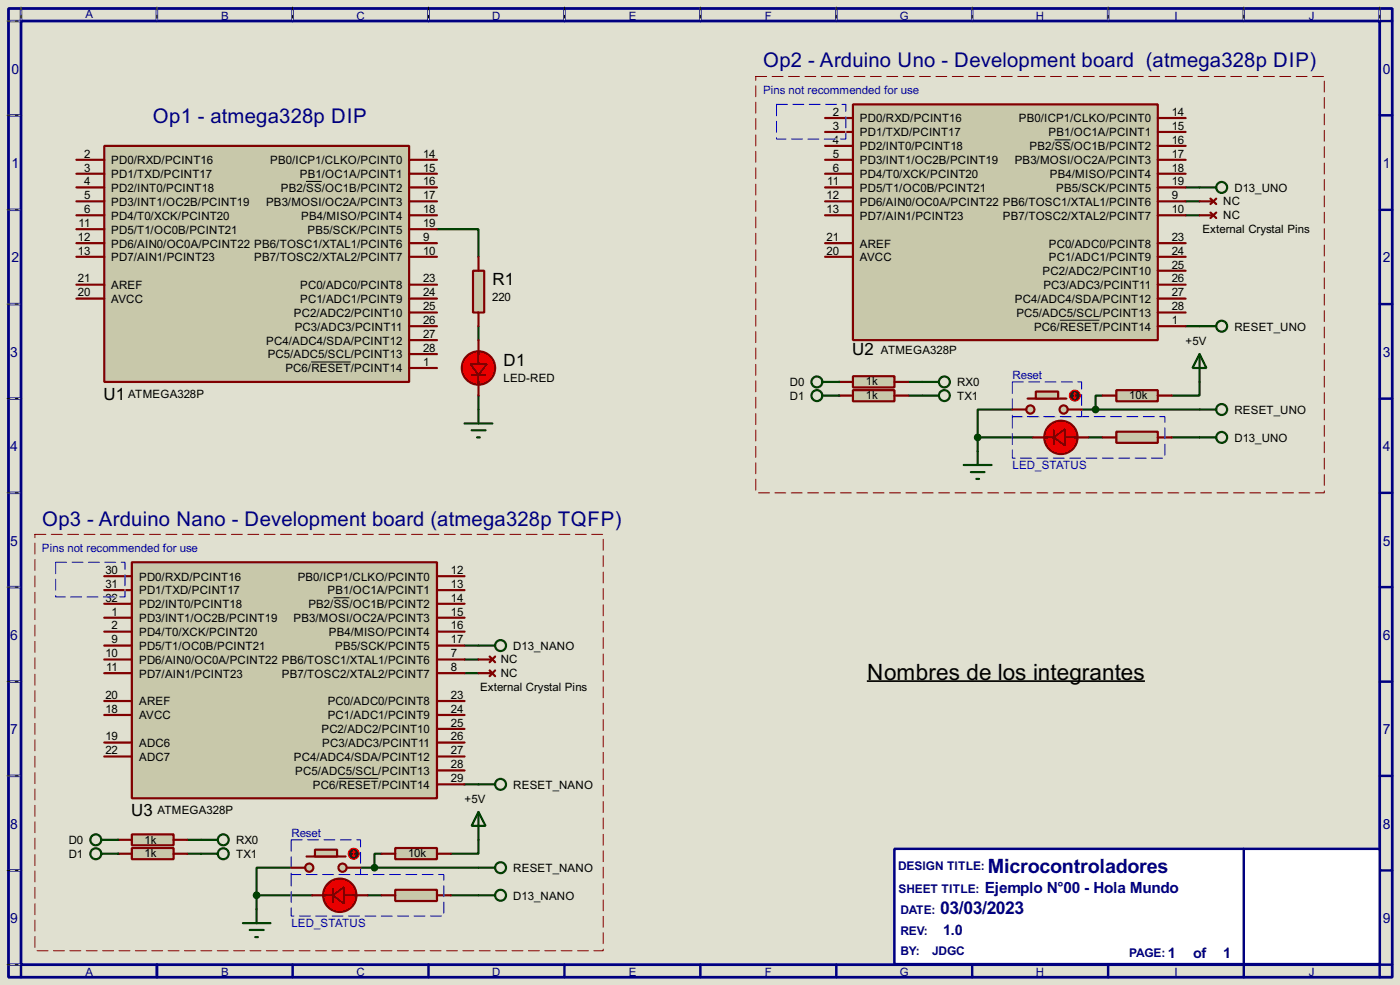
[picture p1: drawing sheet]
<svg xmlns="http://www.w3.org/2000/svg" width="256mm" height="180mm" viewBox="0 0 256 180" stroke-linecap="round" stroke-linejoin="round" font-family="sans-serif">
<path d="M0 0h256.5v180.3h-256.5z" fill="#e0e0d0"/>
<path d="M1.6 1.6h253.5v177.3h-253.5zM3.9 3.9h248.9v172.7h-248.9z" fill="none" stroke="#000080" stroke-width=".5"/>
<g fill="none" stroke="#000080" stroke-width=".45">
<path d="M3.9 1.6v2.3h-2.3M28.8 1.6v2.3M53.6 1.6v2.3M78.5 1.6v2.3M103.4 1.6v2.3M128.3 1.6v2.3M153.2 1.6v2.3M178.1 1.6v2.3M203 1.6v2.3M227.9 1.6v2.3M252.8 1.6v2.3h2.3M1.6 21.1h2.3"/>
<path d="M1.6 38.4h2.3M252.8 21.1h2.3M252.8 38.4h2.3M1.6 55.7h2.3M252.8 55.7h2.3M1.6 73h2.3M252.8 73h2.3M1.6 90.2h2.3M252.8 90.2h2.3M1.6 107.5h2.3M252.8 107.5h2.3M1.6 124.8h2.3"/>
<path d="M252.8 124.8h2.3M1.6 142h2.3M1.6 159.3h2.3M252.8 142h2.3M252.8 159.3h2.3M1.6 176.6h2.3v2.3M28.8 176.6v2.3M53.6 176.6v2.3M78.5 176.6v2.3M103.4 176.6v2.3M128.3 176.6v2.3M153.2 176.6v2.3"/>
<path d="M178.1 176.6v2.3M203 176.6v2.3M227.9 176.6v2.3M255.1 176.6h-2.3v2.3"/>
</g>
<g fill="none" stroke="#e0e0d0" stroke-width=".18">
<path d="M1.3 3.9h2.3M3.9 1.3v2.3M28.8 1.3v2.3M53.6 1.3v2.3M78.5 1.3v2.3M103.4 1.3v2.3M128.3 1.3v2.3M153.2 1.3v2.3M178.1 1.3v2.3M203 1.3v2.3M227.9 1.3v2.3M252.8 1.3v2.3"/>
<path d="M1.3 21.1h2.3M1.3 38.4h2.3M1.3 55.7h2.3M1.3 73h2.3M1.3 90.2h2.3M1.3 107.5h2.3M1.3 124.8h2.3M1.3 142h2.3M1.3 159.3h2.3M1.3 176.6h2.3"/>
</g>
<g fill="none" stroke="#000" stroke-width=".18" stroke-dasharray=".5 1">
<path d="M1.3 3.9h2.3M3.9 1.3v2.3M28.8 1.3v2.3M53.6 1.3v2.3M78.5 1.3v2.3M103.4 1.3v2.3M128.3 1.3v2.3M153.2 1.3v2.3M178.1 1.3v2.3M203 1.3v2.3M227.9 1.3v2.3M252.8 1.3v2.3"/>
<path d="M1.3 21.1h2.3M1.3 38.4h2.3M1.3 55.7h2.3M1.3 73h2.3M1.3 90.2h2.3M1.3 107.5h2.3M1.3 124.8h2.3M1.3 142h2.3M1.3 159.3h2.3M1.3 176.6h2.3"/>
</g>
<path d="M163.9 155.4h88.9v21.1h-88.9z" fill="#fff" stroke="#000080" stroke-width=".45"/>
<path d="M227.9 155.4v21.1" fill="none" stroke="#000080" stroke-width=".45"/>
<g fill="none" stroke="#004000" stroke-width=".4">
<path d="M217.2 34.3h2.6M217.2 36.9h2.6M217.2 39.4h2.6M217.2 59.7h2.6M166.4 72.4h2.6M185.5 75h-6.4v5.1M198.2 75h21.6M202 72.4h-1.3v2.6M219.8 69.9v2.5h-5.1M179.1 80.1h10.2M179.1 80.1v2.5M199.4 80.1h2.6"/>
<path d="M214.7 80.1h5.1"/>
</g>
<circle cx="153.7" cy="72.4" r=".2" fill="#004000"/>
<path d="M166.4 69.9h2.6" fill="none" stroke="#004000" stroke-width=".4"/>
<circle cx="153.7" cy="69.9" r=".2" fill="#004000"/>
<g fill="none" stroke="#004000" stroke-width=".4">
<path d="M85.1 118.2h2.6M85.1 120.7h2.6M85.1 123.2h2.6M34.3 156.3h2.6M53.4 158.8h-6.4v5.1M66.1 158.8h21.6M69.9 156.3h-1.3v2.5M85.1 143.6h2.6M87.7 153.7v2.6h-5.1M47 163.9h10.2M47 163.9v2.5M67.4 163.9h2.5"/>
<path d="M82.6 163.9h5.1"/>
</g>
<circle cx="21.6" cy="156.3" r=".2" fill="#004000"/>
<path d="M34.3 153.7h2.6" fill="none" stroke="#004000" stroke-width=".4"/>
<circle cx="21.6" cy="153.7" r=".2" fill="#004000"/>
<path d="M80.1 42h7.6v5M87.7 59.7v2.6M87.7 72.4v2.6" fill="none" stroke="#004000" stroke-width=".4"/>
<path d="M156.3 19.1h55.8v43.2h-55.8z" fill="#c8c8aa" stroke="#800000" stroke-width=".4"/>
<g fill="none" stroke="#800000" stroke-width=".4">
<path d="M151.2 21.6h5.1M151.2 24.2h5.1M151.2 29.3h5.1M151.2 26.7h5.1M151.2 36.9h5.1M151.2 34.3h5.1M151.2 31.8h5.1M151.2 39.4h5.1M212.1 21.6h5.1M212.1 24.2h5.1M212.1 29.3h5.1M212.1 26.7h5.1"/>
<path d="M212.1 36.9h5.1M212.1 34.3h5.1M212.1 31.8h5.1M212.1 39.4h5.1M219.8 36.9h2.5M219.8 39.4h2.5M221.8 36.4l1 1M221.8 38.9l1 1M222.8 36.4l-1 1M222.8 38.9l-1 1M151.2 47h5.1M151.2 44.5h5.1"/>
<path d="M212.1 59.7h5.1M212.1 57.2h5.1M212.1 54.7h5.1M212.1 52.1h5.1M212.1 49.6h5.1M212.1 47h5.1M212.1 44.5h5.1"/>
</g>
<path d="M193.2 25.6h2.9M194.2 58.6h7.2" fill="none" stroke="#000" stroke-width=".18"/>
<g fill="none" stroke="#004000" stroke-width=".4">
<path d="M219.8 34.3h3"/>
<circle cx="223.8" cy="34.3" r="1"/>
</g>
<path d="M19.1 26.7h55.9v43.2h-55.9z" fill="#c8c8aa" stroke="#800000" stroke-width=".4"/>
<g fill="none" stroke="#800000" stroke-width=".4">
<path d="M14 29.3h5.1M14 31.8h5.1M14 36.9h5.1M14 34.3h5.1M14 39.4h5.1M75 29.3h5.1M75 31.8h5.1M75 36.9h5.1M75 34.3h5.1M75 39.4h5.1M14 44.5h5.1M14 42h5.1"/>
<path d="M14 47h5.1M14 54.7h5.1M14 52.1h5.1M75 44.5h5.1M75 42h5.1M75 47h5.1M75 59.7h5.1M75 57.2h5.1M75 54.7h5.1M75 52.1h5.1M75 67.4h5.1M75 64.8h5.1"/>
<path d="M75 62.3h5.1"/>
</g>
<path d="M56.1 33.2h2.9M57 66.3h7.3" fill="none" stroke="#000" stroke-width=".18"/>
<path d="M158.8 124.7h51" fill="none" stroke="#000" stroke-width=".3"/>
<path d="M138.5 14h104.1v76.2h-104.1z" fill="none" stroke="#e0e0d0" stroke-width=".18"/>
<path d="M138.5 14h104.1v76.2h-104.1z" fill="none" stroke="#800000" stroke-width=".18" stroke-dasharray="2 1"/>
<path d="M204.5 79h7.6v2.1h-7.6z" fill="#c8c8aa" stroke="#800000" stroke-width=".4"/>
<path d="M202 80.1h2.5M212.1 80.1h2.6" fill="none" stroke="#800000" stroke-width=".4"/>
<circle cx="194.3" cy="80.1" r="3.1" fill="#f00" stroke="#800000" stroke-width=".4"/>
<path d="M193.1 78.8v2.5M191.3 80.1h1.8M195.1 80.1h2.3" fill="none" stroke="#800000" stroke-width=".4"/>
<path d="M193.1 80.1l2-1.6v3.1z" fill="#ff2b2b" stroke="#800000" stroke-width=".4"/>
<path d="M189.3 80.1h2.5M196.9 80.1h2.5" fill="none" stroke="#800000" stroke-width=".4"/>
<g fill="none" stroke="#004000" stroke-width=".4">
<path d="M219.8 59.7h3M176.6 85.1h5.1M177.9 86.4h2.5M178.9 87.7h.5M179.1 82.6v2.5M219.8 80.1h3"/>
<circle cx="223.8" cy="59.7" r="1"/>
<circle cx="223.8" cy="80.1" r="1"/>
</g>
<path d="M185.5 76.3h27.9v7.6h-27.9z" fill="none" stroke="#e0e0d0" stroke-width=".18"/>
<path d="M185.5 76.3h27.9v7.6h-27.9z" fill="none" stroke="#0000c0" stroke-width=".18" stroke-dasharray="2 1"/>
<path d="M204.5 71.4h7.6v2.1h-7.6z" fill="#c8c8aa" stroke="#800000" stroke-width=".4"/>
<path d="M202 72.4h2.5M212.1 72.4h2.6" fill="none" stroke="#800000" stroke-width=".4"/>
<path d="M219.8 64.8l1.2 2.6h-2.5zM219.8 64.8v5.1" fill="none" stroke="#004000" stroke-width=".4"/>
<path d="M185.5 69.9h12.7v6.4h-12.7z" fill="none" stroke="#e0e0d0" stroke-width=".18"/>
<path d="M185.5 69.9h12.7v6.4h-12.7z" fill="none" stroke="#0000c0" stroke-width=".18" stroke-dasharray="2 1"/>
<g fill="#c8c8aa" stroke="#800000" stroke-width=".4">
<circle cx="194.8" cy="75" r=".75"/>
<circle cx="188.7" cy="75" r=".75"/>
</g>
<path d="M188.3 73h7.1" fill="none" stroke="#800000" stroke-width=".4"/>
<path d="M189.8 71.7h4.1v1.3h-4.1z" fill="#c8c8aa" stroke="#800000" stroke-width=".4"/>
<path d="M185.5 75h2.5M195.6 75h2.6" fill="none" stroke="#800000" stroke-width=".4"/>
<circle cx="196.9" cy="72.4" r="1" fill="#400000" stroke="#f00" stroke-width=".2"/>
<path d="M196.7 72.7l.2 .3M196.9 71.9v1.1M196.9 71.9l-.2 .3M196.9 71.9l.3 .3M197.2 72.7l-.3 .3" fill="none" stroke="#f00" stroke-width=".2"/>
<g fill="none" stroke="#004000" stroke-width=".4">
<path d="M219.8 75h3"/>
<circle cx="223.8" cy="75" r="1"/>
</g>
<g fill="#004000" stroke="#004000" stroke-width=".4">
<circle cx="200.7" cy="75" r=".5"/>
<circle cx="179.1" cy="80.1" r=".5"/>
</g>
<path d="M156.3 71.4h7.6v2.1h-7.6z" fill="#c8c8aa" stroke="#800000" stroke-width=".4"/>
<path d="M153.7 72.4h2.6M163.9 72.4h2.5" fill="none" stroke="#800000" stroke-width=".4"/>
<g fill="none" stroke="#004000" stroke-width=".4">
<path d="M150.7 72.4h3M169 69.9h3M169 72.4h3"/>
<circle cx="149.6" cy="72.4" r="1"/>
<circle cx="173" cy="72.4" r="1"/>
<circle cx="173" cy="69.9" r="1"/>
</g>
<path d="M156.3 68.9h7.6v2h-7.6z" fill="#c8c8aa" stroke="#800000" stroke-width=".4"/>
<path d="M153.7 69.9h2.6M163.9 69.9h2.5" fill="none" stroke="#800000" stroke-width=".4"/>
<g fill="none" stroke="#004000" stroke-width=".4">
<path d="M150.7 69.9h3"/>
<circle cx="149.6" cy="69.9" r="1"/>
</g>
<path d="M142.3 19.1h12.7v6.4h-12.7z" fill="none" stroke="#e0e0d0" stroke-width=".18"/>
<path d="M142.3 19.1h12.7v6.4h-12.7z" fill="none" stroke="#0000c0" stroke-width=".18" stroke-dasharray="2 1"/>
<path d="M24.2 102.9h55.9v43.2h-55.9z" fill="#c8c8aa" stroke="#800000" stroke-width=".4"/>
<g fill="none" stroke="#800000" stroke-width=".4">
<path d="M19.1 105.5h5.1M19.1 108h5.1M19.1 113.1h5.1M19.1 110.5h5.1M19.1 118.2h5.1M19.1 115.6h5.1M80.1 105.5h5M80.1 108h5M80.1 113.1h5M80.1 110.5h5M80.1 118.2h5M80.1 115.6h5"/>
<path d="M19.1 120.7h5.1M19.1 123.2h5.1M19.1 138.5h5.1M19.1 135.9h5.1M19.1 130.9h5.1M19.1 128.3h5.1M80.1 120.7h5M80.1 123.2h5M80.1 138.5h5M80.1 135.9h5M80.1 133.4h5M80.1 130.9h5"/>
<path d="M80.1 128.3h5M87.7 120.7h2.5M87.7 123.2h2.5M89.7 120.2l1 1M89.7 122.7l1 1.1M90.7 120.2l-1 1M90.7 122.7l-1 1.1M80.1 143.6h5M80.1 141h5"/>
</g>
<path d="M61.1 109.4h2.9M62.1 142.5h7.2" fill="none" stroke="#000" stroke-width=".18"/>
<g fill="none" stroke="#004000" stroke-width=".4">
<path d="M87.7 118.2h3"/>
<circle cx="91.7" cy="118.2" r="1"/>
</g>
<path d="M6.4 97.8h104.1v76.2h-104.1z" fill="none" stroke="#e0e0d0" stroke-width=".18"/>
<path d="M6.4 97.8h104.1v76.2h-104.1z" fill="none" stroke="#800000" stroke-width=".18" stroke-dasharray="2 1"/>
<path d="M72.4 162.9h7.7v2h-7.7z" fill="#c8c8aa" stroke="#800000" stroke-width=".4"/>
<path d="M69.9 163.9h2.5M80.1 163.9h2.5" fill="none" stroke="#800000" stroke-width=".4"/>
<circle cx="62.2" cy="163.9" r="3.1" fill="#f00" stroke="#800000" stroke-width=".4"/>
<path d="M59.2 163.9h1.8M61 162.6v2.6M63 163.9h2.3" fill="none" stroke="#800000" stroke-width=".4"/>
<path d="M61 163.9l2-1.5v3z" fill="#ff2b2b" stroke="#800000" stroke-width=".4"/>
<path d="M57.2 163.9h2.5M64.8 163.9h2.6" fill="none" stroke="#800000" stroke-width=".4"/>
<g fill="none" stroke="#004000" stroke-width=".4">
<path d="M87.7 143.6h3M44.5 169h5.1M45.8 170.2h2.5M46.8 171.5h.5M47 166.4v2.6M87.7 163.9h3"/>
<circle cx="91.7" cy="143.6" r="1"/>
<circle cx="91.7" cy="163.9" r="1"/>
</g>
<path d="M53.4 160.1h27.9v7.6h-27.9z" fill="none" stroke="#e0e0d0" stroke-width=".18"/>
<path d="M53.4 160.1h27.9v7.6h-27.9z" fill="none" stroke="#0000c0" stroke-width=".18" stroke-dasharray="2 1"/>
<path d="M72.4 155.2h7.7v2.1h-7.7z" fill="#c8c8aa" stroke="#800000" stroke-width=".4"/>
<path d="M69.9 156.3h2.5M80.1 156.3h2.5" fill="none" stroke="#800000" stroke-width=".4"/>
<path d="M87.7 148.6l1.3 2.6h-2.6zM87.7 148.6v5.1" fill="none" stroke="#004000" stroke-width=".4"/>
<path d="M53.4 153.7h12.7v6.4h-12.7z" fill="none" stroke="#e0e0d0" stroke-width=".18"/>
<path d="M53.4 153.7h12.7v6.4h-12.7z" fill="none" stroke="#0000c0" stroke-width=".18" stroke-dasharray="2 1"/>
<g fill="#c8c8aa" stroke="#800000" stroke-width=".4">
<circle cx="62.7" cy="158.8" r=".75"/>
<circle cx="56.6" cy="158.8" r=".75"/>
</g>
<path d="M56.2 156.8h7.1" fill="none" stroke="#800000" stroke-width=".4"/>
<path d="M57.7 155.5h4.1v1.3h-4.1z" fill="#c8c8aa" stroke="#800000" stroke-width=".4"/>
<path d="M53.4 158.8h2.5M63.6 158.8h2.5" fill="none" stroke="#800000" stroke-width=".4"/>
<circle cx="64.8" cy="156.3" r="1" fill="#400000" stroke="#f00" stroke-width=".2"/>
<path d="M64.6 156.5l.2 .3M64.8 155.8v1M64.8 155.8l-.2 .2M64.8 155.8l.3 .2M65.1 156.5l-.3 .3" fill="none" stroke="#f00" stroke-width=".2"/>
<g fill="none" stroke="#004000" stroke-width=".4">
<path d="M87.7 158.8h3"/>
<circle cx="91.7" cy="158.8" r="1"/>
</g>
<g fill="#004000" stroke="#004000" stroke-width=".4">
<circle cx="68.6" cy="158.8" r=".5"/>
<circle cx="47" cy="163.9" r=".5"/>
</g>
<path d="M24.2 155.2h7.6v2.1h-7.6z" fill="#c8c8aa" stroke="#800000" stroke-width=".4"/>
<path d="M21.6 156.3h2.6M31.8 156.3h2.5" fill="none" stroke="#800000" stroke-width=".4"/>
<g fill="none" stroke="#004000" stroke-width=".4">
<path d="M18.6 156.3h3M36.9 153.7h3M36.9 156.3h3"/>
<circle cx="17.5" cy="156.3" r="1"/>
<circle cx="40.9" cy="153.7" r="1"/>
<circle cx="40.9" cy="156.3" r="1"/>
</g>
<path d="M24.2 152.7h7.6v2h-7.6z" fill="#c8c8aa" stroke="#800000" stroke-width=".4"/>
<path d="M21.6 153.7h2.6M31.8 153.7h2.5" fill="none" stroke="#800000" stroke-width=".4"/>
<g fill="none" stroke="#004000" stroke-width=".4">
<path d="M18.6 153.7h3"/>
<circle cx="17.5" cy="153.7" r="1"/>
</g>
<path d="M10.2 102.9h12.7v6.4h-12.7z" fill="none" stroke="#e0e0d0" stroke-width=".18"/>
<path d="M10.2 102.9h12.7v6.4h-12.7z" fill="none" stroke="#0000c0" stroke-width=".18" stroke-dasharray="2 1"/>
<path d="M86.7 49.6h2v7.6h-2z" fill="#c8c8aa" stroke="#800000" stroke-width=".4"/>
<path d="M87.7 47v2.6M87.7 57.2v2.5" fill="none" stroke="#800000" stroke-width=".4"/>
<circle cx="87.6" cy="67.4" r="3.1" fill="#f00" stroke="#800000" stroke-width=".4"/>
<path d="M86.4 68.6h2.6M87.7 64.3v2.3M87.7 68.6v1.8" fill="none" stroke="#800000" stroke-width=".4"/>
<path d="M86.2 66.6h3l-1.5 2z" fill="#ff2b2b" stroke="#800000" stroke-width=".4"/>
<path d="M87.7 62.3v2.5M87.7 69.9v2.5" fill="none" stroke="#800000" stroke-width=".4"/>
<path d="M85.1 77.5h5.1M86.4 78.8h2.6M87.7 75v2.5M87.4 80.1h.5" fill="none" stroke="#004000" stroke-width=".4"/>
<text font-size="4.6" x="158.9" y="124.5">Nombres de los integrantes</text>
<g font-size="4.2" fill="#000080">
<text x="139.8" y="12.3">Op2 - Arduino Uno - Development board (atmega328p DIP)</text>
<text x="28" y="22.6">Op1 - atmega328p DIP</text>
<text x="7.7" y="96.2">Op3 - Arduino Nano - Development board (atmega328p TQFP)</text>
</g>
<text font-size="4.1" fill="#000080" x="181" y="159.7">Microcontroladores</text>
<text font-size="3.6" fill="#000080" x="172.3" y="167.4">03/03/2023</text>
<g font-size="3.5">
<text x="90.2" y="52.2">R1</text>
<text x="156.1" y="65">U2</text>
<text x="92.3" y="67">D1</text>
<text x="19" y="73.2">U1</text>
<text x="24" y="149.4">U3</text>
</g>
<text font-size="3.2" fill="#000080" x="180.4" y="163.5">Ejemplo N°00 - Hola Mundo</text>
<g font-size="3" fill="#000080">
<text x="172.8" y="171.1">1.0</text>
<text x="214" y="175.4">1</text>
<text x="218.6" y="175.4">of</text>
<text x="224.1" y="175.4">1</text>
</g>
<g font-size="2.9" fill="#000080">
<text x="2.1" y="13.5">0</text>
<text x="253.4" y="13.5">0</text>
<text x="2.1" y="30.7">1</text>
<text x="253.4" y="30.7">1</text>
<text x="2.1" y="48">2</text>
<text x="253.4" y="48">2</text>
<text x="1.9" y="65.3">3</text>
<text x="253.4" y="65.3">3</text>
<text x="1.9" y="82.5">4</text>
<text x="253.4" y="82.5">4</text>
<text x="1.9" y="99.9">5</text>
<text x="253.4" y="99.9">5</text>
<text x="1.9" y="117.1">6</text>
<text x="253.4" y="117.1">6</text>
<text x="1.9" y="134.4">7</text>
<text x="253.4" y="134.4">7</text>
<text x="1.9" y="151.7">8</text>
<text x="253.4" y="151.7">8</text>
<text x="1.9" y="168.9">9</text>
<text x="253.4" y="168.9">9</text>
</g>
<g font-size="2.5" fill="#000080">
<text x="164.5" y="159.2">DESIGN TITLE:</text>
<text x="164.6" y="163.5">SHEET TITLE:</text>
<text x="164.9" y="167.4">DATE:</text>
<text x="164.9" y="171.2">REV:</text>
<text x="164.9" y="174.7">BY:</text>
<text x="170.7" y="174.7">JDGC</text>
<text x="206.8" y="175.2">PAGE:</text>
</g>
<g font-size="2.4" fill="#000080">
<text x="15.6" y="3.4">A</text>
<text x="40.5" y="3.6">B</text>
<text x="65.3" y="3.6">C</text>
<text x="90.2" y="3.6">D</text>
<text x="115.2" y="3.6">E</text>
<text x="140.1" y="3.6">F</text>
<text x="164.8" y="3.6">G</text>
<text x="189.8" y="3.6">H</text>
<text x="215.1" y="3.6">I</text>
<text x="239.8" y="3.6">J</text>
<text x="15.6" y="178.7">A</text>
<text x="40.5" y="178.7">B</text>
<text x="65.3" y="178.7">C</text>
<text x="90.2" y="178.7">D</text>
<text x="115.2" y="178.7">E</text>
<text x="140.1" y="178.7">F</text>
<text x="164.8" y="178.7">G</text>
<text x="189.8" y="178.7">H</text>
<text x="215.1" y="178.7">I</text>
<text x="239.8" y="178.7">J</text>
</g>
<g font-size="2.4" fill="#0000c0">
<text x="139.8" y="17.3">Pins not recommended for use</text>
<text x="185.5" y="69.4">Reset</text>
<text x="185.5" y="85.9">LED_STATUS</text>
<text x="7.7" y="101.1">Pins not recommended for use</text>
<text x="53.4" y="153.2">Reset</text>
<text x="53.4" y="169.7">LED_STATUS</text>
</g>
<g font-size="2.4">
<text x="152.6" y="23.8">3</text>
<text x="152.6" y="21.2">2</text>
<text x="157.5" y="22.4">PD0/RXD/PCINT16</text>
<text x="186.6" y="22.4">PB0/ICP1/CLKO/PCINT0</text>
<text x="214.7" y="21.2">14</text>
<text x="214.7" y="23.8">15</text>
<text x="15.4" y="28.9">2</text>
<text x="77.5" y="28.9">14</text>
<text x="152.6" y="28.9">5</text>
<text x="152.6" y="26.3">4</text>
<text x="157.5" y="27.5">PD2/INT0/PCINT18</text>
<text x="157.5" y="25">PD1/TXD/PCINT17</text>
<text x="188.6" y="27.5">PB2/SS/OC1B/PCINT2</text>
<text x="192.1" y="25">PB1/OC1A/PCINT1</text>
<text x="214.7" y="28.9">17</text>
<text x="214.7" y="26.3">16</text>
<text x="15.4" y="33.9">4</text>
<text x="15.4" y="31.4">3</text>
<text x="20.4" y="35.1">PD2/INT0/PCINT18</text>
<text x="20.4" y="32.6">PD1/TXD/PCINT17</text>
<text x="20.4" y="30">PD0/RXD/PCINT16</text>
<text x="49.5" y="30">PB0/ICP1/CLKO/PCINT0</text>
<text x="51.4" y="35.1">PB2/SS/OC1B/PCINT2</text>
<text x="54.9" y="32.6">PB1/OC1A/PCINT1</text>
<text x="77.5" y="31.4">15</text>
<text x="77.5" y="33.9">16</text>
<text x="151.6" y="33.9">11</text>
<text x="152.6" y="31.4">6</text>
<text x="157.5" y="35.1">PD5/T1/OC0B/PCINT21</text>
<text x="157.5" y="32.6">PD4/T0/XCK/PCINT20</text>
<text x="157.5" y="30">PD3/INT1/OC2B/PCINT19</text>
<text x="185.9" y="30">PB3/MOSI/OC2A/PCINT3</text>
<text x="192.3" y="32.6">PB4/MISO/PCINT4</text>
<text x="193.5" y="35.1">PB5/SCK/PCINT5</text>
<text x="214.7" y="31.4">18</text>
<text x="214.7" y="33.9">19</text>
<text x="226.1" y="35.1">D13_UNO</text>
<text x="14.4" y="41.6">11</text>
<text x="15.4" y="39">6</text>
<text x="15.4" y="36.5">5</text>
<text x="20.4" y="40.2">PD4/T0/XCK/PCINT20</text>
<text x="20.4" y="37.7">PD3/INT1/OC2B/PCINT19</text>
<text x="48.7" y="37.7">PB3/MOSI/OC2A/PCINT3</text>
<text x="55.2" y="40.2">PB4/MISO/PCINT4</text>
<text x="77.5" y="36.5">17</text>
<text x="77.5" y="39">18</text>
<text x="77.5" y="41.6">19</text>
<text x="151.4" y="36.5">12</text>
<text x="151.4" y="39">13</text>
<text x="157.5" y="37.7">PD6/AIN0/OC0A/PCINT22 PB6/TOSC1/XTAL1/PCINT6</text>
<text x="157.5" y="40.2">PD7/AIN1/PCINT23</text>
<text x="183.7" y="40.2">PB7/TOSC2/XTAL2/PCINT7</text>
<text x="214.7" y="39">10</text>
<text x="214.7" y="36.5">9</text>
<text x="224.1" y="37.6">NC</text>
<text x="224.1" y="40.2">NC</text>
<text x="14.3" y="44.1">12</text>
<text x="14.3" y="46.6">13</text>
<text x="20.4" y="45.3">PD6/AIN0/OC0A/PCINT22 PB6/TOSC1/XTAL1/PCINT6</text>
<text x="20.4" y="42.7">PD5/T1/OC0B/PCINT21</text>
<text x="20.4" y="47.8">PD7/AIN1/PCINT23</text>
<text x="46.6" y="47.8">PB7/TOSC2/XTAL2/PCINT7</text>
<text x="56.3" y="42.7">PB5/SCK/PCINT5</text>
<text x="77.5" y="46.6">10</text>
<text x="77.5" y="44.1">9</text>
<text x="151.4" y="46.6">20</text>
<text x="151.4" y="44.1">21</text>
<text x="157.5" y="47.8">AVCC</text>
<text x="157.5" y="45.3">AREF</text>
<text x="192.1" y="47.8">PC1/ADC1/PCINT9</text>
<text x="192.1" y="45.3">PC0/ADC0/PCINT8</text>
<text x="214.7" y="46.6">24</text>
<text x="214.7" y="44.1">23</text>
<text x="220.3" y="42.7">External Crystal Pins</text>
<text x="14.3" y="51.7">21</text>
<text x="20.4" y="52.9">AREF</text>
<text x="55" y="52.9">PC0/ADC0/PCINT8</text>
<text x="77.5" y="51.7">23</text>
<text x="191" y="50.4">PC2/ADC2/PCINT10</text>
<text x="191.1" y="52.9">PC3/ADC3/PCINT11</text>
<text x="214.7" y="51.7">26</text>
<text x="214.7" y="49.2">25</text>
<text x="14.3" y="54.3">20</text>
<text x="20.4" y="55.4">AVCC</text>
<text x="53.8" y="58">PC2/ADC2/PCINT10</text>
<text x="55" y="55.4">PC1/ADC1/PCINT9</text>
<text x="77.5" y="59.3">26</text>
<text x="77.5" y="56.8">25</text>
<text x="77.5" y="54.3">24</text>
<text x="90.2" y="55.2">220</text>
<text x="185.9" y="55.4">PC4/ADC4/SDA/PCINT12</text>
<text x="186.2" y="58">PC5/ADC5/SCL/PCINT13</text>
<text x="214.7" y="59.3">1</text>
<text x="214.7" y="56.8">28</text>
<text x="214.7" y="54.3">27</text>
<text x="48.8" y="63.1">PC4/ADC4/SDA/PCINT12</text>
<text x="49" y="65.6">PC5/ADC5/SCL/PCINT13</text>
<text x="54" y="60.5">PC3/ADC3/PCINT11</text>
<text x="77.5" y="64.4">28</text>
<text x="77.5" y="61.9">27</text>
<text x="161.4" y="64.7">ATMEGA328P</text>
<text x="189.4" y="60.5">PC6/RESET/PCINT14</text>
<text x="217.2" y="63.1">+5V</text>
<text x="226.1" y="60.5">RESET_UNO</text>
<text x="52.3" y="68.1">PC6/RESET/PCINT14</text>
<text x="77.5" y="67">1</text>
<text x="92.2" y="69.9">LED-RED</text>
<text x="144.7" y="70.7">D0</text>
<text x="158.6" y="70.6">1k</text>
<text x="175.3" y="70.7">RX0</text>
<text x="23.5" y="72.9">ATMEGA328P</text>
<text x="144.7" y="73.2">D1</text>
<text x="158.6" y="73.1">1k</text>
<text x="175.3" y="73.2">TX1</text>
<text x="206.9" y="73.1">10k</text>
<text x="226.1" y="75.8">RESET_UNO</text>
<text x="226.1" y="80.8">D13_UNO</text>
<text x="19.3" y="107.6">31</text>
<text x="19.3" y="105.1">30</text>
<text x="25.5" y="106.3">PD0/RXD/PCINT16</text>
<text x="54.5" y="106.3">PB0/ICP1/CLKO/PCINT0</text>
<text x="82.6" y="105.1">12</text>
<text x="82.6" y="107.6">13</text>
<text x="19.3" y="110.1">32</text>
<text x="20.5" y="112.7">1</text>
<text x="25.5" y="113.9">PD3/INT1/OC2B/PCINT19</text>
<text x="25.5" y="111.3">PD2/INT0/PCINT18</text>
<text x="25.5" y="108.8">PD1/TXD/PCINT17</text>
<text x="53.8" y="113.9">PB3/MOSI/OC2A/PCINT3</text>
<text x="56.5" y="111.3">PB2/SS/OC1B/PCINT2</text>
<text x="60" y="108.8">PB1/OC1A/PCINT1</text>
<text x="82.6" y="112.7">15</text>
<text x="82.6" y="110.1">14</text>
<text x="20.5" y="117.8">9</text>
<text x="20.5" y="115.2">2</text>
<text x="25.5" y="119">PD5/T1/OC0B/PCINT21</text>
<text x="25.5" y="116.4">PD4/T0/XCK/PCINT20</text>
<text x="60.2" y="116.4">PB4/MISO/PCINT4</text>
<text x="61.4" y="119">PB5/SCK/PCINT5</text>
<text x="82.6" y="115.2">16</text>
<text x="82.6" y="117.8">17</text>
<text x="94" y="119">D13_NANO</text>
<text x="19.3" y="120.3">10</text>
<text x="19.5" y="122.8">11</text>
<text x="25.5" y="121.5">PD6/AIN0/OC0A/PCINT22 PB6/TOSC1/XTAL1/PCINT6</text>
<text x="25.5" y="124">PD7/AIN1/PCINT23</text>
<text x="51.6" y="124">PB7/TOSC2/XTAL2/PCINT7</text>
<text x="82.6" y="122.8">8</text>
<text x="82.6" y="120.3">7</text>
<text x="91.7" y="121.4">NC</text>
<text x="91.7" y="124">NC</text>
<text x="19.3" y="130.5">18</text>
<text x="19.3" y="127.9">20</text>
<text x="25.5" y="131.7">AVCC</text>
<text x="25.5" y="129.1">AREF</text>
<text x="60" y="131.7">PC1/ADC1/PCINT9</text>
<text x="60" y="129.1">PC0/ADC0/PCINT8</text>
<text x="82.6" y="130.5">24</text>
<text x="82.6" y="127.9">23</text>
<text x="87.9" y="126.5">External Crystal Pins</text>
<text x="19.3" y="135.5">19</text>
<text x="25.5" y="136.7">ADC6</text>
<text x="58.9" y="134.2">PC2/ADC2/PCINT10</text>
<text x="59" y="136.7">PC3/ADC3/PCINT11</text>
<text x="82.6" y="135.5">26</text>
<text x="82.6" y="133">25</text>
<text x="19.3" y="138.1">22</text>
<text x="25.5" y="139.3">ADC7</text>
<text x="53.8" y="139.3">PC4/ADC4/SDA/PCINT12</text>
<text x="54.1" y="141.8">PC5/ADC5/SCL/PCINT13</text>
<text x="82.6" y="143.2">29</text>
<text x="82.6" y="140.6">28</text>
<text x="82.6" y="138.1">27</text>
<text x="28.8" y="149.1">ATMEGA328P</text>
<text x="57.3" y="144.4">PC6/RESET/PCINT14</text>
<text x="85.1" y="146.9">+5V</text>
<text x="94" y="144.4">RESET_NANO</text>
<text x="12.6" y="154.5">D0</text>
<text x="26.5" y="154.4">1k</text>
<text x="43.2" y="154.5">RX0</text>
<text x="12.6" y="157.1">D1</text>
<text x="26.5" y="156.9">1k</text>
<text x="43.2" y="157.1">TX1</text>
<text x="74.8" y="156.9">10k</text>
<text x="94" y="159.6">RESET_NANO</text>
<text x="94" y="164.7">D13_NANO</text>
</g>
</svg>
